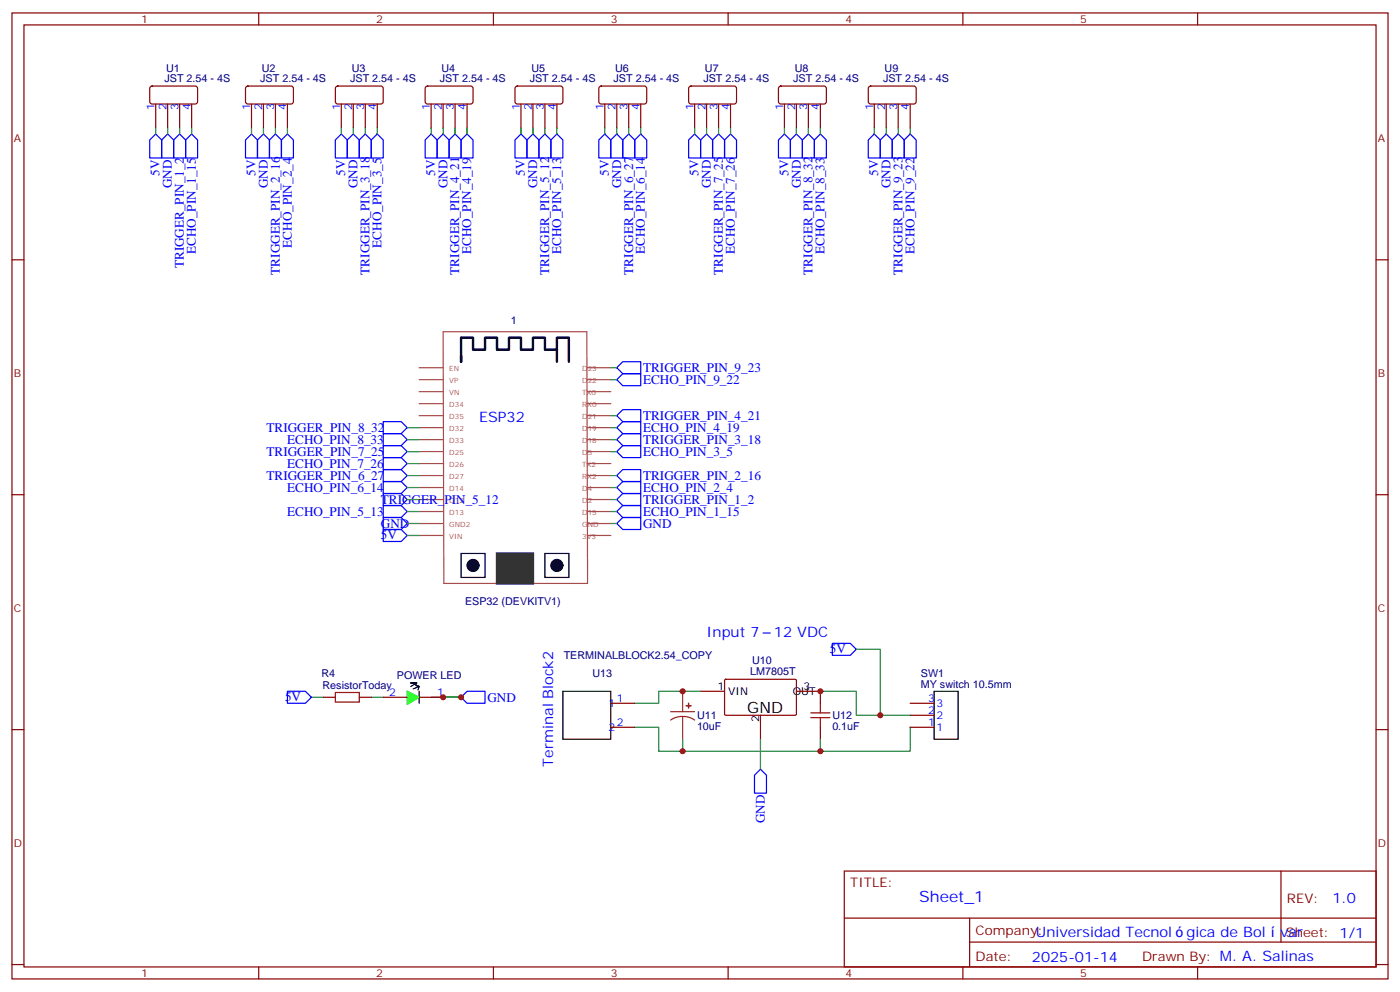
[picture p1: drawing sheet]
<svg xmlns="http://www.w3.org/2000/svg" width="412mm" height="292mm" viewBox="0 0 412 292" stroke-linecap="round" stroke-linejoin="round" font-family="sans-serif">
<g fill="none" stroke="#870000" stroke-width=".35">
<path d="M3.5 3.8h405.4v284.3h-405.4zM7.1 7.3h398.2v277.3h-398.2zM76.2 3.8v3.5M145.3 3.8v3.5M214.5 3.8v3.5M283.6 3.8v3.5M352.8 3.8v3.5M44.3 25.5l.5-.2 13 .1 .4 .6-.1 4.2-.6 .4h-13l-.4-.7v-3.9zM45.9 30.6v7.1M49.4 30.6v7.1M52.9 30.6v7.1M56.4 30.6v7.1"/>
<path d="M72.6 25.5l.4-.2 13 .1 .4 .6v4.2l-.7 .4h-12.9l-.5-.7v-3.9zM74.1 30.6v7.1M77.6 30.6v7.1M81.1 30.6v7.1M84.7 30.6v7.1M99 25.5l.5-.2 13 .1 .4 .6-.1 4.2-.6 .4h-13l-.4-.7v-3.9zM100.5 30.6v7.1M104.1 30.6v7.1M107.6 30.6v7.1M111.1 30.6v7.1M125.5 25.5l.4-.2 13 .1 .4 .6v4.2l-.7 .4h-12.9l-.5-.7v-3.9zM127 30.6v7.1"/>
<path d="M130.5 30.6v7.1M134.1 30.6v7.1M137.6 30.6v7.1M151.9 25.5l.5-.2 13 .1 .4 .6-.1 4.2-.6 .4h-13l-.4-.7v-3.9zM153.5 30.6v7.1M157 30.6v7.1M160.5 30.6v7.1M164 30.6v7.1M176.6 25.5l.5-.2 13 .1 .4 .6-.1 4.2-.6 .4h-13l-.4-.7v-3.9zM178.2 30.6v7.1M181.7 30.6v7.1M185.2 30.6v7.1"/>
<path d="M188.7 30.6v7.1M203.1 25.5l.5-.2 12.9 .1 .5 .6-.1 4.2-.6 .4h-13l-.5-.7v-3.9zM204.6 30.6v7.1M208.1 30.6v7.1M211.7 30.6v7.1M215.2 30.6v7.1M229.5 25.5l.5-.2 13 .1 .4 .6v4.2l-.7 .4h-13l-.4-.7v-3.9zM231.1 30.6v7.1M234.6 30.6v7.1M238.1 30.6v7.1M241.7 30.6v7.1M256 25.5l.5-.2 12.9 .1 .5 .6-.1 4.2-.6 .4h-13l-.4-.7v-3.9z"/>
<path d="M257.5 30.6v7.1M261.1 30.6v7.1M264.6 30.6v7.1M268.1 30.6v7.1M3.5 76.5h3.6M405.3 76.5h3.6M3.5 145.6h3.6M405.3 145.6h3.6M3.5 214.8h3.6M95.2 205.2h3.6M105.8 205.2h3.6M112.9 205.2h7"/>
<path d="M123.5 205.2h7M179.9 214.1h7.1M179.9 207h7.1M206.4 203.5h7M213.5 200.1l.3-.1h20.6l.2 .3-.1 10.1-.3 .1h-20.6l-.2-.3zM224 210.5v7.1M234.6 203.5h7.1v3.5M241.7 214.1v3.5M268.1 214.1h7.1M268.1 210.5h7.1M268.1 207h7.1M405.3 214.8h3.6"/>
<path d="M248.7 256.4h156.6v28.2h-156.6zM377.3 256.4v20.9M248.7 270.2h156.5M285.6 277.3h119.6M285.6 270.2v14.2M3.5 283.9h3.6M76.2 284.6v3.5M145.3 284.6v3.5M214.5 284.6v3.5M283.6 284.6v3.5M352.8 284.6v3.5M405.3 283.9h3.6"/>
</g>
<g fill="none" stroke="#a64a4a" stroke-width=".35">
<path d="M130.5 97.6h42.4l.2 74.1h-42.3zM123.5 118.8h6.9M123.5 115.3h6.9M123.5 111.8h6.9M123.5 108.2h6.9M173 118.8h6.9M173 115.3h6.9M173 111.8h6.9M173 108.2h6.9M123.5 140h6.9M123.5 136.5h6.9M123.5 132.9h6.9"/>
<path d="M123.5 129.4h6.9M123.5 125.9h6.9M123.5 122.3h6.9M173 140h6.9M173 136.5h6.9M173 132.9h6.9M173 129.4h6.9M173 125.9h6.9M173 122.3h6.9M123.5 157.6h6.9M123.5 154.1h6.9M123.5 150.6h6.9"/>
<path d="M123.5 147h6.9M123.5 143.5h6.9M173 157.6h6.9M173 154.1h6.9M173 150.6h6.9M173 147h6.9M173 143.5h6.9"/>
</g>
<path d="M146.4 162.9h10.6v8.8h-10.6z" fill="#333" stroke="#333" stroke-width=".71"/>
<path d="M135.8 162.9h7.1v7.1h-7.1zM160.5 162.9h7.1v7.1h-7.1zM121.7 202.8l1.8-.7-1.1-.4 1.1 .4-.4 1M122.4 201.7l.4-.7h-1.8h1.8l-1.8 1.1M123.5 203.5v3.5M165.8 203.5h14.1v14.1h-14.1zM275.2 203.5h7v14.1h-7z" fill="none" stroke="#000" stroke-width=".35"/>
<g fill="#000" stroke="#000" stroke-width=".35">
<circle cx="139.3" cy="166.4" r="1.76"/>
<circle cx="164" cy="166.4" r="1.76"/>
</g>
<path d="M135.8 104.7v1.8v-7.1h3.5v3.5h3.6v-3.5h3.5v3.5h3.5v-3.5h3.6v3.5h3.5v-3.5h3.5v3.5h3.5v-3.5h3.6v7.1M164 102.9v3.6" fill="none" stroke="#000" stroke-width=".71"/>
<g fill="none" stroke="#00f" stroke-width=".35">
<path d="M45.9 39.4l1.7 1.8v5.3h-3.5v-5.3zM49.4 39.4l1.8 1.8v5.3h-3.6v-5.3zM52.9 39.4l1.8 1.8v5.3h-3.5v-5.3zM74.1 39.4l1.7 1.8v5.3h-3.5v-5.3zM77.6 39.4l1.8 1.8v5.3h-3.6v-5.3zM84.7 39.4l1.7 1.8v5.3h-3.5v-5.3zM100.5 39.4l1.8 1.8v5.3h-3.5v-5.3zM104.1 39.4l1.7 1.8v5.3h-3.5v-5.3zM107.6 39.4l1.8 1.8v5.3h-3.6v-5.3zM111.1 39.4l1.8 1.8v5.3h-3.5v-5.3zM127 39.4l1.8 1.8v5.3h-3.6v-5.3zM130.5 39.4l1.8 1.8v5.3h-3.5v-5.3z"/>
<path d="M134.1 39.4l1.7 1.8v5.3h-3.5v-5.3zM137.6 39.4l1.7 1.8v5.3h-3.5v-5.3zM153.5 39.4l1.7 1.8v5.3h-3.5v-5.3zM157 39.4l1.7 1.8v5.3h-3.5v-5.3zM164 39.4l1.8 1.8v5.3h-3.5v-5.3zM178.2 39.4l1.7 1.8v5.3h-3.5v-5.3zM181.7 39.4l1.7 1.8v5.3h-3.5v-5.3zM185.2 39.4l1.8 1.8v5.3h-3.6v-5.3zM188.7 39.4l1.8 1.8v5.3h-3.5v-5.3zM204.6 39.4l1.8 1.8v5.3h-3.6v-5.3zM208.1 39.4l1.8 1.8v5.3h-3.5v-5.3zM211.7 39.4l1.7 1.8v5.3h-3.5v-5.3z"/>
<path d="M215.2 39.4l1.8 1.8v5.3h-3.6v-5.3zM231.1 39.4l1.7 1.8v5.3h-3.5v-5.3zM234.6 39.4l1.8 1.8v5.3h-3.6v-5.3zM238.1 39.4l1.8 1.8v5.3h-3.5v-5.3zM241.7 39.4l1.7 1.8v5.3h-3.5v-5.3zM257.5 39.4l1.8 1.8v5.3h-3.5v-5.3zM264.6 39.4l1.7 1.8v5.3h-3.5v-5.3zM54.7 41.2l1.7-1.8 1.8 1.8v5.3h-3.5zM79.4 41.2l1.7-1.8 1.8 1.8v5.3h-3.5zM158.7 41.2l1.8-1.8 1.8 1.8v5.3h-3.6zM259.3 41.2l1.8-1.8 1.7 1.8v5.3h-3.5zM266.3 41.2l1.8-1.8 1.8 1.8v5.3h-3.6z"/>
<path d="M181.7 108.2l1.7-1.7h5.3v3.5h-5.3zM183.4 110h5.3v3.5h-5.3l-1.7-1.7zM112.9 138.2h5.3l1.7 1.8-1.7 1.7h-5.3zM112.9 131.2h5.3l1.7 1.7-1.7 1.8h-5.3zM112.9 134.7h5.3l1.7 1.8-1.7 1.7h-5.3zM112.9 124.1h5.3l1.7 1.8-1.7 1.7h-5.3zM112.9 127.6h5.3l1.7 1.8-1.7 1.8h-5.3zM181.7 140l1.7-1.8h5.3v3.5h-5.3zM181.7 129.4l1.7-1.8h5.3v3.6h-5.3zM181.7 132.9l1.7-1.7h5.3v3.5h-5.3zM181.7 122.3l1.7-1.7h5.3v3.5h-5.3zM181.7 125.9l1.7-1.8h5.3v3.5h-5.3z"/>
<path d="M112.9 155.9h5.3l1.7 1.7-1.7 1.8h-5.3zM112.9 152.3h5.3l1.7 1.8-1.7 1.8h-5.3zM112.9 145.3h5.3l1.7 1.7-1.7 1.8h-5.3zM112.9 148.8h5.3l1.7 1.8-1.7 1.7h-5.3zM112.9 141.7h5.3l1.7 1.8-1.7 1.8h-5.3zM181.7 143.5l1.7-1.8h5.3v3.6h-5.3zM181.7 150.6l1.7-1.8h5.3v3.5h-5.3zM181.7 147l1.7-1.7h5.3v3.5h-5.3zM183.4 152.3h5.3v3.6h-5.3l-1.7-1.8zM245.2 189.4h5.3l1.7 1.7-1.7 1.8h-5.3zM84.7 203.5h5.3l1.7 1.7-1.7 1.8h-5.3zM135.8 205.2l1.8-1.7h5.3v3.5h-5.3z"/>
<path d="M224 226.4l1.8 1.8v5.3h-3.6v-5.3z"/>
</g>
<g fill="none" stroke="#008700" stroke-width=".35">
<path d="M45.9 37.7v1.7M49.4 37.7v1.7M52.9 37.7v1.7M56.4 37.7v1.7M74.1 37.7v1.7M77.6 37.7v1.7M81.1 37.7v1.7M84.7 37.7v1.7M100.5 37.7v1.7M104.1 37.7v1.7M107.6 37.7v1.7M111.1 37.7v1.7"/>
<path d="M127 37.7v1.7M130.5 37.7v1.7M134.1 37.7v1.7M137.6 37.7v1.7M153.5 37.7v1.7M157 37.7v1.7M160.5 37.7v1.7M164 37.7v1.7M178.2 37.7v1.7M181.7 37.7v1.7M185.2 37.7v1.7M188.7 37.7v1.7"/>
<path d="M204.6 37.7v1.7M208.1 37.7v1.7M211.7 37.7v1.7M215.2 37.7v1.7M231.1 37.7v1.7M234.6 37.7v1.7M238.1 37.7v1.7M241.7 37.7v1.7M257.5 37.7v1.7M261.1 37.7v1.7M264.6 37.7v1.7M268.1 37.7v1.7"/>
<path d="M179.9 108.2h1.8M179.9 111.8h1.8M119.9 140h3.6M119.9 132.9h3.6M119.9 136.5h3.6M119.9 125.9h3.6M119.9 129.4h3.6M179.9 140h1.8M179.9 132.9h1.8M179.9 125.9h1.8M179.9 129.4h1.8M179.9 122.3h1.8"/>
<path d="M119.9 157.6h3.6M119.9 154.1h3.6M119.9 147h3.6M119.9 150.6h3.6M119.9 143.5h3.6M179.9 154.1h1.8M179.9 147h1.8M179.9 150.6h1.8M179.9 143.5h1.8M252.2 191.1h7.1v19.4M91.7 205.2h3.5M109.4 205.2h3.5"/>
<path d="M127 205.2h8.8M187 214.1h7v7h7.1M201.1 217.6v3.5h40.6v-3.5M206.4 203.5h-12.4v3.5h-7M224 217.6v8.8M241.7 203.5h10.5v7h15.9M268.1 214.1v7h-26.4"/>
</g>
<g fill="#8c2424" stroke="#8c2424" stroke-width=".35">
<path d="M202.8 207v1.4z"/>
<path d="M202.1 207.7l1.5 .1z"/>
</g>
<path d="M197.6 209.5h7M201.1 210.9l1.8 .2 1.7 .8M201.1 210.9l-1.9 .2-1.6 .8M201.1 203.5v6M201.1 210.9v6.7" fill="none" stroke="#8c2424" stroke-width=".35"/>
<path d="M98.8 203.8h7v2.9h-7zM238.8 211.2h5.7M238.8 209.8h5.7M241.7 207v2.8M241.7 211.2v2.9" fill="none" stroke="#a10000" stroke-width=".35"/>
<path d="M119.9 203.5l3.6 1.7-3.6 2.2zM120.1 203.9l-.1 .2 .3-.3-.2 .4 .4-.2-.4 .4 .3-.2-.2 .5h.2l-.4 .5 .3-.2-.2 .3 .4-.2-.3 .3 .2-.2-.3 .7 .3-.4-.3 1.5 2.9-1.7-2.5-1.3h.3l.6 .7 1.1 .3 .2 .3-.8 .1 .6-.2-2 1v.2l.2-.3-.4 .5 .5-.5 .3-.2-.5 .5 1.6-.8-.2 .2-.4 .2 .5-.4-1 .4 .7-.6-.3 .1 .7-.3-.5 .1 .6-.2-.6 .1 .2-.2-.6 .1 .4-.2-.8 .1 .4-.2-.8 .2 .4-.2h-.7l.6-.4h-.3l.1-.2h-.2h.2l-.2 .3h.7l-.6 .3 .5-.1-.5 .4 .5-.2-.5 .5 .6-.4-.9 .7 .4-.3-.3 .5 .5-.3-.5 .4 1.2-.7-.5 .4 .4-.5-.5 .2 .5-.3-.8 .3 1-.4-.1 .4 .4-.4-.2 .1" fill="none" stroke="#0f0" stroke-width=".35"/>
<g fill="#c00">
<circle cx="241.7" cy="221.1" r=".88"/>
<circle cx="241.7" cy="203.5" r=".88"/>
<circle cx="135.8" cy="205.2" r=".88"/>
<circle cx="130.5" cy="205.2" r=".88"/>
<circle cx="201.1" cy="221.1" r=".88"/>
<circle cx="201.1" cy="203.5" r=".88"/>
<circle cx="259.3" cy="210.5" r=".88"/>
</g>
<text font-size="4.6" x="220.1" y="209.8">GND</text>
<text font-size="4.6" fill="#00f" x="270.8" y="265.4">Sheet_1</text>
<g font-size="4.2" fill="#00f">
<text x="141.1" y="124.1">ESP32</text>
<text x="208.1" y="187.6">Input 7</text>
<text x="228" y="187.6">12 VDC</text>
<text x="162.9" y="225.7" transform="rotate(-90 162.9 225.7)">Terminal Block2</text>
<text x="392.5" y="265.7">1.0</text>
<text x="305.2" y="275.8">Universidad Tecnol</text>
<text x="349.5" y="275.8">gica de Bol</text>
<text x="377.1" y="275.8">var</text>
<text x="304" y="283">2025-01-14</text>
</g>
<g font-size="3.9" fill="#00f">
<text x="47" y="51.8" transform="rotate(-90 47 51.8)">5V</text>
<text x="75.2" y="51.8" transform="rotate(-90 75.2 51.8)">5V</text>
<text x="101.7" y="51.8" transform="rotate(-90 101.7 51.8)">5V</text>
<text x="128.2" y="51.8" transform="rotate(-90 128.2 51.8)">5V</text>
<text x="154.6" y="51.8" transform="rotate(-90 154.6 51.8)">5V</text>
<text x="179.3" y="51.8" transform="rotate(-90 179.3 51.8)">5V</text>
<text x="205.8" y="51.8" transform="rotate(-90 205.8 51.8)">5V</text>
<text x="232.2" y="51.8" transform="rotate(-90 232.2 51.8)">5V</text>
<text x="258.7" y="51.8" transform="rotate(-90 258.7 51.8)">5V</text>
<text x="50.7" y="55.4" transform="rotate(-90 50.7 55.4)">GND</text>
<text x="78.9" y="55.4" transform="rotate(-90 78.9 55.4)">GND</text>
<text x="105.3" y="55.4" transform="rotate(-90 105.3 55.4)">GND</text>
<text x="131.8" y="55.4" transform="rotate(-90 131.8 55.4)">GND</text>
<text x="158.3" y="55.4" transform="rotate(-90 158.3 55.4)">GND</text>
<text x="182.9" y="55.4" transform="rotate(-90 182.9 55.4)">GND</text>
<text x="209.4" y="55.4" transform="rotate(-90 209.4 55.4)">GND</text>
<text x="235.9" y="55.4" transform="rotate(-90 235.9 55.4)">GND</text>
<text x="262.3" y="55.4" transform="rotate(-90 262.3 55.4)">GND</text>
<text x="57.7" y="74.8" transform="rotate(-90 57.7 74.8)">ECHO_PIN_1_15</text>
<text x="85.9" y="72.9" transform="rotate(-90 85.9 72.9)">ECHO_PIN_2_4</text>
<text x="112.4" y="72.9" transform="rotate(-90 112.4 72.9)">ECHO_PIN_3_5</text>
<text x="138.8" y="74.8" transform="rotate(-90 138.8 74.8)">ECHO_PIN_4_19</text>
<text x="165.3" y="74.8" transform="rotate(-90 165.3 74.8)">ECHO_PIN_5_13</text>
<text x="190" y="74.8" transform="rotate(-90 190 74.8)">ECHO_PIN_6_14</text>
<text x="216.5" y="74.8" transform="rotate(-90 216.5 74.8)">ECHO_PIN_7_26</text>
<text x="242.9" y="74.8" transform="rotate(-90 242.9 74.8)">ECHO_PIN_8_33</text>
<text x="269.4" y="74.8" transform="rotate(-90 269.4 74.8)">ECHO_PIN_9_22</text>
<text x="54.2" y="79" transform="rotate(-90 54.2 79)">TRIGGER_PIN_1_2</text>
<text x="82.4" y="80.9" transform="rotate(-90 82.4 80.9)">TRIGGER_PIN_2_16</text>
<text x="108.9" y="80.9" transform="rotate(-90 108.9 80.9)">TRIGGER_PIN_3_18</text>
<text x="135.3" y="80.9" transform="rotate(-90 135.3 80.9)">TRIGGER_PIN_4_21</text>
<text x="161.8" y="80.9" transform="rotate(-90 161.8 80.9)">TRIGGER_PIN_5_12</text>
<text x="186.5" y="80.9" transform="rotate(-90 186.5 80.9)">TRIGGER_PIN_6_27</text>
<text x="212.9" y="80.9" transform="rotate(-90 212.9 80.9)">TRIGGER_PIN_7_25</text>
<text x="239.4" y="80.9" transform="rotate(-90 239.4 80.9)">TRIGGER_PIN_8_32</text>
<text x="265.8" y="80.9" transform="rotate(-90 265.8 80.9)">TRIGGER_PIN_9_23</text>
<text x="189.4" y="109.5">TRIGGER_PIN_9_23</text>
<text x="189.4" y="113">ECHO_PIN_9_22</text>
<text x="189.4" y="123.6">TRIGGER_PIN_4_21</text>
<text x="78.5" y="127.1">TRIGGER_PIN_8_32</text>
<text x="84.6" y="130.7">ECHO_PIN_8_33</text>
<text x="189.4" y="130.7">TRIGGER_PIN_3_18</text>
<text x="189.4" y="127.2">ECHO_PIN_4_19</text>
<text x="78.5" y="134.2">TRIGGER_PIN_7_25</text>
<text x="84.6" y="137.7">ECHO_PIN_7_26</text>
<text x="189.4" y="134.2">ECHO_PIN_3_5</text>
<text x="78.5" y="141.2">TRIGGER_PIN_6_27</text>
<text x="189.4" y="141.2">TRIGGER_PIN_2_16</text>
<text x="84.6" y="144.8">ECHO_PIN_6_14</text>
<text x="112.2" y="148.3">TRIGGER_PIN_5_12</text>
<text x="189.4" y="144.8">ECHO_PIN_2_4</text>
<text x="189.4" y="148.4">TRIGGER_PIN_1_2</text>
<text x="84.6" y="151.8">ECHO_PIN_5_13</text>
<text x="112.2" y="155.4">GND</text>
<text x="189.4" y="155.3">GND</text>
<text x="189.4" y="151.9">ECHO_PIN_1_15</text>
<text x="112.2" y="158.8">5V</text>
<text x="244.5" y="192.3">5V</text>
<text x="84" y="206.4">5V</text>
<text x="143.6" y="206.6">GND</text>
<text x="225.3" y="242.3" transform="rotate(-90 225.3 242.3)">GND</text>
</g>
<g font-size="3.9" fill="#800">
<text x="250.5" y="261">TITLE:</text>
<text x="379.1" y="265.7">REV:</text>
<text x="287.4" y="275.2">Company:</text>
<text x="378.7" y="275.8">Sheet: 1/1</text>
<text x="287.4" y="282.9">Date:</text>
<text x="336.4" y="282.9">Drawn By: M. A. Salinas</text>
</g>
<g font-size="3.2" fill="#800">
<text x="41.6" y="6.8">1</text>
<text x="110.8" y="6.8">2</text>
<text x="179.9" y="6.8">3</text>
<text x="249.1" y="6.8">4</text>
<text x="318.2" y="6.8">5</text>
<text x="4.1" y="41.9">A</text>
<text x="405.9" y="41.9">A</text>
<text x="4.1" y="111.1">B</text>
<text x="405.9" y="111.1">B</text>
<text x="4.1" y="180.2">C</text>
<text x="405.9" y="180.2">C</text>
<text x="4.1" y="249.3">D</text>
<text x="405.9" y="249.3">D</text>
<text x="41.6" y="287.6">1</text>
<text x="110.8" y="287.6">2</text>
<text x="179.9" y="287.6">3</text>
<text x="249.1" y="287.6">4</text>
<text x="318.2" y="287.6">5</text>
</g>
<g font-size="3.2" fill="#000080">
<text x="48.9" y="21.1">U1</text>
<text x="77.1" y="21.1">U2</text>
<text x="103.6" y="21.1">U3</text>
<text x="130.1" y="21.1">U4</text>
<text x="156.5" y="21.1">U5</text>
<text x="181.2" y="21.1">U6</text>
<text x="207.7" y="21.1">U7</text>
<text x="234.1" y="21.1">U8</text>
<text x="260.6" y="21.1">U9</text>
<text x="48.4" y="24.3">JST 2.54 - 4S</text>
<text x="76.7" y="24.3">JST 2.54 - 4S</text>
<text x="103.1" y="24.3">JST 2.54 - 4S</text>
<text x="129.6" y="24.3">JST 2.54 - 4S</text>
<text x="156" y="24.3">JST 2.54 - 4S</text>
<text x="180.7" y="24.3">JST 2.54 - 4S</text>
<text x="207.2" y="24.3">JST 2.54 - 4S</text>
<text x="233.7" y="24.3">JST 2.54 - 4S</text>
<text x="260.1" y="24.3">JST 2.54 - 4S</text>
<text x="150.5" y="95.3">1</text>
<text x="137" y="178.2">ESP32 (DEVKITV1)</text>
<text x="166" y="194.1">TERMINALBLOCK2.54_COPY</text>
<text x="221.5" y="195.5">U10</text>
<text x="94.7" y="199.4">R4</text>
<text x="95" y="202.9">ResistorToday</text>
<text x="116.9" y="200">POWER LED</text>
<text x="174.5" y="199.1">U13</text>
<text x="221" y="198.8">LM7805T</text>
<text x="271.2" y="202.4">MY switch 10.5mm</text>
<text x="271.2" y="199.3">SW1</text>
<text x="205.3" y="214.9">10uF</text>
<text x="205.3" y="211.7">U11</text>
<text x="245.2" y="214.9">0.1uF</text>
<text x="245.2" y="211.7">U12</text>
</g>
<g font-size="3.2" fill="#00f">
<text x="45.5" y="32.4" transform="rotate(-90 45.5 32.4)">1</text>
<text x="49" y="32.4" transform="rotate(-90 49 32.4)">2</text>
<text x="52.6" y="32.4" transform="rotate(-90 52.6 32.4)">3</text>
<text x="56.1" y="32.4" transform="rotate(-90 56.1 32.4)">4</text>
<text x="73.7" y="32.4" transform="rotate(-90 73.7 32.4)">1</text>
<text x="77.3" y="32.4" transform="rotate(-90 77.3 32.4)">2</text>
<text x="80.8" y="32.4" transform="rotate(-90 80.8 32.4)">3</text>
<text x="84.3" y="32.4" transform="rotate(-90 84.3 32.4)">4</text>
<text x="100.2" y="32.4" transform="rotate(-90 100.2 32.4)">1</text>
<text x="103.7" y="32.4" transform="rotate(-90 103.7 32.4)">2</text>
<text x="107.2" y="32.4" transform="rotate(-90 107.2 32.4)">3</text>
<text x="110.8" y="32.4" transform="rotate(-90 110.8 32.4)">4</text>
<text x="126.6" y="32.4" transform="rotate(-90 126.6 32.4)">1</text>
<text x="130.2" y="32.4" transform="rotate(-90 130.2 32.4)">2</text>
<text x="133.7" y="32.4" transform="rotate(-90 133.7 32.4)">3</text>
<text x="137.2" y="32.4" transform="rotate(-90 137.2 32.4)">4</text>
<text x="153.1" y="32.4" transform="rotate(-90 153.1 32.4)">1</text>
<text x="156.6" y="32.4" transform="rotate(-90 156.6 32.4)">2</text>
<text x="160.2" y="32.4" transform="rotate(-90 160.2 32.4)">3</text>
<text x="163.7" y="32.4" transform="rotate(-90 163.7 32.4)">4</text>
<text x="177.8" y="32.4" transform="rotate(-90 177.8 32.4)">1</text>
<text x="181.3" y="32.4" transform="rotate(-90 181.3 32.4)">2</text>
<text x="184.9" y="32.4" transform="rotate(-90 184.9 32.4)">3</text>
<text x="188.4" y="32.4" transform="rotate(-90 188.4 32.4)">4</text>
<text x="204.3" y="32.4" transform="rotate(-90 204.3 32.4)">1</text>
<text x="207.8" y="32.4" transform="rotate(-90 207.8 32.4)">2</text>
<text x="211.3" y="32.4" transform="rotate(-90 211.3 32.4)">3</text>
<text x="214.8" y="32.4" transform="rotate(-90 214.8 32.4)">4</text>
<text x="230.7" y="32.4" transform="rotate(-90 230.7 32.4)">1</text>
<text x="234.2" y="32.4" transform="rotate(-90 234.2 32.4)">2</text>
<text x="237.8" y="32.4" transform="rotate(-90 237.8 32.4)">3</text>
<text x="241.3" y="32.4" transform="rotate(-90 241.3 32.4)">4</text>
<text x="257.2" y="32.4" transform="rotate(-90 257.2 32.4)">1</text>
<text x="260.7" y="32.4" transform="rotate(-90 260.7 32.4)">2</text>
<text x="264.2" y="32.4" transform="rotate(-90 264.2 32.4)">3</text>
<text x="267.8" y="32.4" transform="rotate(-90 267.8 32.4)">4</text>
<text x="114.7" y="204.9">2</text>
<text x="128.8" y="204.9">1</text>
<text x="179.2" y="208.1">1</text>
<text x="181.7" y="206.7">1</text>
<text x="273.4" y="206.7">3</text>
<text x="275.9" y="208.1">3</text>
<text x="179.2" y="215.1">2</text>
<text x="181.7" y="213.7">2</text>
<text x="273.4" y="213.7">1</text>
<text x="273.4" y="210.2">2</text>
<text x="275.9" y="215.1">1</text>
<text x="275.9" y="211.6">2</text>
</g>
<g font-size="3.2">
<text x="211.3" y="203.1">1</text>
<text x="236.7" y="203.1">3</text>
<text x="214.5" y="204.5">VIN</text>
<text x="233.5" y="204.5">OUT</text>
<text x="223.7" y="212.7" transform="rotate(-90 223.7 212.7)">2</text>
</g>
<g font-size="2.1" fill="#a54b4b">
<text x="132.3" y="112.8">VP</text>
<text x="132.3" y="109.3">EN</text>
<text x="171.5" y="112.8">D22</text>
<text x="171.5" y="109.3">D23</text>
<text x="132.3" y="119.9">D34</text>
<text x="132.3" y="116.3">VN</text>
<text x="171.5" y="119.9">RX0</text>
<text x="171.5" y="116.3">TX0</text>
<text x="132.3" y="123.4">D35</text>
<text x="171.5" y="123.4">D21</text>
<text x="132.3" y="130.4">D33</text>
<text x="132.3" y="126.9">D32</text>
<text x="171.5" y="130.4">D18</text>
<text x="171.5" y="126.9">D19</text>
<text x="132.3" y="137.5">D26</text>
<text x="132.3" y="134">D25</text>
<text x="171.5" y="137.5">TX2</text>
<text x="171.5" y="134">D5</text>
<text x="132.3" y="141">D27</text>
<text x="171.5" y="141">RX2</text>
<text x="132.3" y="148.1">D12</text>
<text x="132.3" y="144.6">D14</text>
<text x="171.5" y="148.1">D2</text>
<text x="171.5" y="144.6">D4</text>
<text x="132.3" y="155.1">GND2</text>
<text x="132.3" y="151.6">D13</text>
<text x="171.5" y="155.1">GND</text>
<text x="171.5" y="151.6">D15</text>
<text x="132.3" y="158.7">VIN</text>
<text x="171.5" y="158.7">3V3</text>
</g>
</svg>
